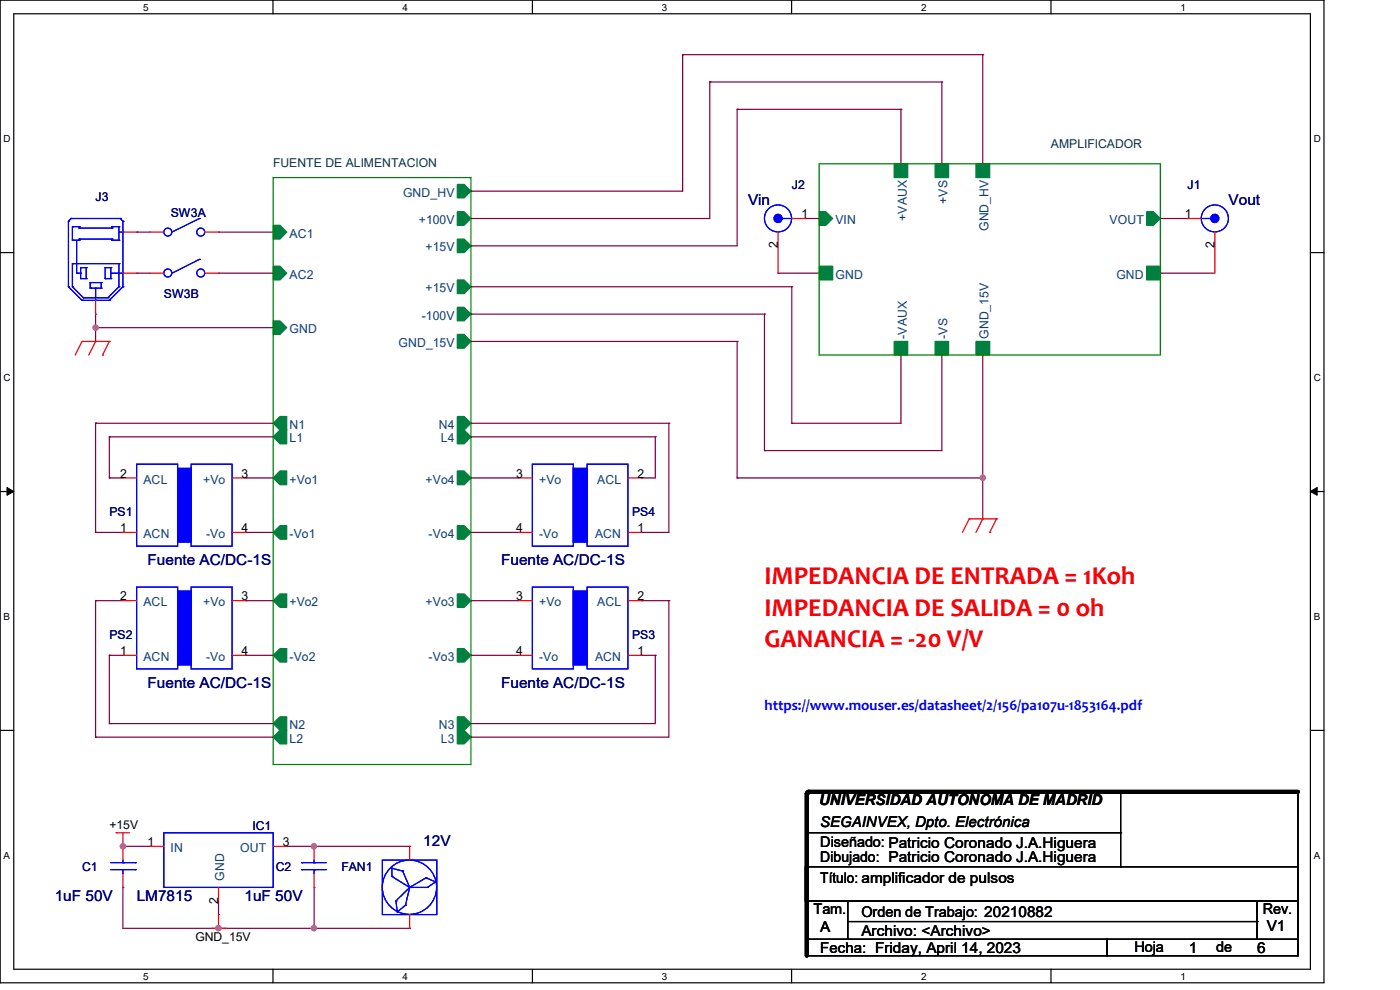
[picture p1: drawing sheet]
<svg xmlns="http://www.w3.org/2000/svg" width="297mm" height="210mm" viewBox="0 0 297 210" stroke-linecap="round" stroke-linejoin="round" font-family="sans-serif">
<path d="M0 0h280.9v208.5h-280.9zM2.9 2.9h275.1v202.7h-275.1z" fill="none" stroke="#000" stroke-width=".25"/>
<g fill="#fff">
<path d="M30.4 .3h1.1v2.4h-1.1z"/>
<path d="M30.4 205.9h1.1v2.3h-1.1z"/>
</g>
<path d="M57.9 0v2.9M57.9 205.6v2.9" fill="none" stroke="#000" stroke-width=".25"/>
<g fill="#fff">
<path d="M85.4 .3h1.1v2.4h-1.1z"/>
<path d="M85.4 205.9h1.1v2.3h-1.1z"/>
</g>
<path d="M112.9 0v2.9M112.9 205.6v2.9" fill="none" stroke="#000" stroke-width=".25"/>
<g fill="#fff">
<path d="M140.4 .3h1.2v2.4h-1.2z"/>
<path d="M140.4 205.9h1.2v2.3h-1.2z"/>
</g>
<path d="M167.9 0v2.9M167.9 205.6v2.9" fill="none" stroke="#000" stroke-width=".25"/>
<g fill="#fff">
<path d="M195.4 .3h1.2v2.4h-1.2z"/>
<path d="M195.4 205.9h1.2v2.3h-1.2z"/>
</g>
<path d="M223 0v2.9M223 205.6v2.9" fill="none" stroke="#000" stroke-width=".25"/>
<g fill="#fff">
<path d="M250.4 .3h1.2v2.4h-1.2z"/>
<path d="M250.4 205.9h1.2v2.3h-1.2z"/>
<path d="M.8 28.2h1.4v2.4h-1.4z"/>
<path d="M278.7 28.2h1.5v2.4h-1.5z"/>
<path d="M.8 78.9h1.4v2.3h-1.4z"/>
<path d="M278.7 78.9h1.5v2.3h-1.5z"/>
</g>
<path d="M0 53.6h2.9M278 53.6h2.9" fill="none" stroke="#000" stroke-width=".25"/>
<g fill="#fff">
<path d="M.8 129.6h1.3v2.3h-1.3z"/>
<path d="M278.7 129.6h1.4v2.3h-1.4z"/>
</g>
<path d="M0 104.3h2.9M278 104.3h2.9" fill="none" stroke="#000" stroke-width=".25"/>
<path d="M1.5 103.4l1.4 .9-1.4 .8zM278 104.3l1.4-.9v1.7z" fill="#000" stroke="#000" stroke-width=".21"/>
<g fill="#fff">
<path d="M.8 180.3h1.3v2.3h-1.3z"/>
<path d="M278.7 180.3h1.4v2.3h-1.4z"/>
</g>
<g fill="none" stroke="#000" stroke-width=".25">
<path d="M0 154.9h2.9M278 154.9h2.9M171.2 168h104.2v34.7h-104.2zM171.2 176.7h66.5M237.7 176.7h.1M237.7 168v15.9M170.9 183.9h104.5v7.2h-104.5zM171.2 191.1h8.6v8.2h-8.6zM171.2 199.3h63.7v3.4h-63.7zM179.8 191.1h86.9v8.2h-86.9zM179.8 195.5h86.9M234.9 199.3h40.5v3.4h-40.5z"/>
<path d="M237.7 183.9h.1M266.7 191.1h8.7v8.2h-8.7zM266.7 195.5h.1"/>
</g>
<g fill="none" stroke="#800040" stroke-width=".25">
<path d="M144.8 11.6h.1M144.8 11.6h63.7M144.8 11.6v29h-44.9M150.6 17.4h.1M150.6 17.4v29h-50.7M150.6 17.4h49.2M199.8 17.4h.1M199.8 17.4v17.4M208.5 11.6h.1M208.5 11.6v23.2M156.4 23.2h.1M156.4 23.2v29h-56.5"/>
<path d="M156.4 23.2h34.7M191.1 23.2h.1M191.1 23.2v11.6M29 58h.1M29 49.2h.1M29 58h2.9M29 49.2h2.9M46.4 58h.1M46.4 49.2h.1M46.4 58h11.6M46.4 49.2h11.6M99.9 46.4h.1"/>
<path d="M99.9 52.2h.1M99.9 40.6h.1M165.1 58h.1M165.1 58h8.7M170.9 46.4h.1M170.9 46.4h2.9M246.2 46.4h.1M246.2 58h.1M246.2 46.4h5.7M246.2 58h11.5M20.3 69.5h.1M20.3 66.6h.1"/>
<path d="M20.3 66.6v5.8M20.3 69.5h37.7M99.9 66.6h.1M99.9 60.8h.1M99.9 72.4h.1M99.9 66.6h62.3M99.9 60.8h68.1M99.9 72.4h56.5M156.4 72.4h.1M156.4 72.4v29M162.2 66.6h.1M162.2 66.6v29"/>
<path d="M168 60.8h.1M168 60.8v29M191.1 75.3h.1M191.1 75.3v14.5h-23.1M199.8 75.3h.1M199.8 75.3v20.3h-37.6M208.5 75.3h.1M208.5 75.3v34.8M20.3 89.8h.1M20.3 89.8h37.7M20.3 89.8v23.1M23.2 92.7h.1"/>
<path d="M23.2 92.7v8.7M23.2 92.7h34.8M99.9 89.8h.1M99.9 92.7h.1M99.9 89.8h42M99.9 92.7h39.1M139 92.7h.1M139 92.7v8.7h-2.9M141.9 89.8h.1M141.9 89.8v23.1h-5.8M162.2 95.6h.1M168 89.8h.1"/>
<path d="M20.3 112.9h.1M20.3 112.9h5.8M23.2 101.4h.1M23.2 101.4h2.9M52.2 101.4h.1M52.2 112.9h.1M52.2 112.9h5.8M52.2 101.4h5.8M99.9 101.4h.1M99.9 112.9h.1M99.9 112.9h10.2M99.9 101.4h10.2"/>
<path d="M136.1 112.9h.1M136.1 101.4h.1M156.4 101.4h.1M156.4 101.4h52.1M208.5 101.4h.1M20.3 127.4h.1M20.3 127.4v29M20.3 127.4h5.8M23.2 139h.1M23.2 139v14.5M23.2 139h2.9M52.2 127.4h.1"/>
<path d="M52.2 139h.1M52.2 127.4h5.8M52.2 139h5.8M99.9 127.4h.1M99.9 139h.1M99.9 127.4h10.2M99.9 139h10.2M136.1 139h.1M136.1 127.4h.1M136.1 127.4h5.8M136.1 139h2.9M139 139h.1"/>
<path d="M139 139v14.5h-39.1M141.9 127.4h.1M141.9 127.4v29h-42M20.3 156.4h.1M20.3 156.4h37.7M23.2 153.5h.1M23.2 153.5h34.8M99.9 153.5h.1M99.9 156.4h.1M26.1 179.5h.1M26.1 179.5h5.8M60.8 179.5h26.1"/>
<path d="M66.6 179.5h.1M86.9 179.5h.1M26.1 188.3h.1M26.1 188.3v8.6h60.8M46.4 196.9h.1M46.4 194h.1M46.4 191.1v2.9M66.6 188.3h.1M66.6 196.9h.1M66.6 188.3v8.6M86.9 196.9h.1"/>
</g>
<g fill="#f0f" stroke="#f0f" stroke-width=".25">
<circle cx="20.3" cy="69.5" r=".55"/>
<circle cx="208.5" cy="101.3" r=".55"/>
<circle cx="26.1" cy="179.5" r=".55"/>
<circle cx="66.6" cy="179.5" r=".55"/>
<circle cx="46.3" cy="196.9" r=".56"/>
<circle cx="66.6" cy="196.9" r=".55"/>
</g>
<g fill="none" stroke="#f00" stroke-width=".25">
<path d="M26.1 49.2h2.9M26.1 58h2.9M31.9 49.2h2.9M31.9 58h2.9M43.5 49.2h2.9M43.5 58h2.9M165.1 49.2v8.8M168 46.4h2.9M251.9 46.4h2.9M257.7 49.2v8.8M17.4 72.4h.1M17.4 72.4l-1.4 2.9"/>
<path d="M17.4 72.4h5.8M20.3 72.4h.1M20.3 72.4l-1.5 2.9M20.3 63.7v2.9M21.8 75.3h.1M23.2 72.4h.1M23.2 72.4l-1.4 2.9M26.1 112.9h2.9M26.1 101.4h2.9M49.2 112.9h3M49.2 101.4h3M110.1 112.9h2.8"/>
<path d="M110.1 101.4h2.8M133.2 112.9h2.9M133.2 101.4h2.9M205.6 110.1h.1M205.6 110.1l-1.4 2.8M205.6 110.1h5.8M208.5 110.1h.1M208.5 110.1l-1.4 2.8M210 112.9h.1M211.4 110.1h.1M211.4 110.1l-1.4 2.8M26.1 139h2.9"/>
<path d="M26.1 127.4h2.9M49.2 139h3M49.2 127.4h3M110.1 139h2.8M110.1 127.4h2.8M133.2 139h2.9M133.2 127.4h2.9M24.6 176.7h.1M24.6 176.7h2.9M26.1 179.5h.1M26.1 176.7v5.8M31.9 179.5h2.9"/>
<path d="M58 179.5h2.8M66.6 179.5v3M86.9 179.5v3M26.1 185.3v3M44.9 196.9h2.9M46.4 194h.1M46.4 188.3v2.8M46.4 194v2.9M47.8 196.9h.1M66.6 185.3v3M86.9 194v2.9"/>
</g>
<path d="M171.2 168.3v34.4M171.4 168h104" fill="none" stroke="#000" stroke-width=".85"/>
<g fill="#000">
<circle cx="171.2" cy="168.3" r=".42"/>
<circle cx="171.5" cy="168" r=".42"/>
</g>
<g fill="none" stroke="#00f" stroke-width=".25">
<path d="M14.5 46.9h.1M14.5 46.9v13.9M15.1 46.4h.1M15.1 46.4h10.4M15.1 46.4l-.6 .5M15.4 48.1h.1M15.4 51h.1M15.4 55.9h.1M15.4 48.1h1.4M15.4 48.1v2.9M15.4 55.9v4.9M15.4 51h1.4"/>
<path d="M15.4 55.9h9.8M16.3 58h.1M16.3 58h.8M16.3 51v7M16.8 48.4h.1M16.8 48.1h.1M16.8 51h.1M16.8 50.7h.1M16.8 48.4h6.9M16.8 48.1v.3M16.8 50.7v.3M16.8 50.7h6.9"/>
<path d="M17.1 59.1h.1M17.1 56.8h.1M17.1 58h.1M17.1 59.1h1.2M17.1 56.8h1.2M17.1 56.8v2.3M18.3 56.8h.1M18.3 59.1h.1M18.3 56.8v2.3M19.1 59.9h.1M19.1 59.9h2.4M19.1 59.9v1.2"/>
<path d="M21.5 59.9h.1M21.5 59.9v1.2M22.3 59.1h.1M22.3 56.8h.1M22.3 59.1h1.2M22.3 56.8v2.3M22.3 56.8h1.2M23.5 56.8h.1M23.5 59.1h.1M23.5 56.8v2.3M23.5 58h2.6M23.7 48.1h.1"/>
<path d="M23.7 48.4h.1M23.7 50.7h.1M23.7 51h.1M23.7 48.1h1.5M23.7 48.1v.3M23.7 50.7v.3M23.7 51h1.5M25.2 48.1h.1M25.2 51h.1M25.2 55.9h.1M25.2 48.1v2.9M25.2 55.9v4.9"/>
<path d="M25.2 49.2h.9M25.5 46.4h.1M25.5 46.4l.6 .5M26.1 58h.1M26.1 49.2h.1M26.1 46.9h.1M26.1 46.9v13.9M42.3 46.4h.1M42.3 55h.1M42.3 46.4l-5.8 2.8M42.3 55l-5.8 3M165.9 46.4h.1"/>
<path d="M165.9 46.4h2.1M254.8 46.4h2.1M256.9 46.4h.1M14.5 60.8h.1M14.5 60.8l2.9 2.9M15.4 60.8h.1M15.4 60.8l2.3 2.4M17.4 63.7h.1M17.4 63.7h5.8M17.7 63.2h.1M17.7 63.2h5.2M19.1 61.1h.1"/>
<path d="M19.1 61.1h2.4M20.3 61.1h.1M20.3 61.1v2.6M21.5 61.1h.1M22.9 63.2h.1M23.2 63.7h.1M25.2 60.8h.1M25.2 60.8l-2.3 2.4M26.1 60.8h.1M26.1 60.8l-2.9 2.9M29 98.5h8.7v17.4h-8.7zM40.6 98.5h8.6v17.4h-8.6z"/>
<path d="M112.9 98.5h8.7v17.4h-8.7zM124.5 98.5h8.7v17.4h-8.7zM29 124.5h8.7v17.4h-8.7zM40.6 124.5h8.6v17.4h-8.6zM112.9 124.5h8.7v17.4h-8.7zM124.5 124.5h8.7v17.4h-8.7zM34.8 176.7h23.2v11.6h-23.2zM23.5 184.5h5.2M23.5 183h5.2M26.1 183h.1M26.1 184.5h.1M26.1 182.5v.5"/>
<path d="M26.1 184.5v.8M28.7 184.5h.1M28.7 183h.1M64 184.5h.1M64 183h.1M64 184.5h5.2M64 183h5.2M66.6 183h.1M66.6 184.5h.1M66.6 182.5v.5M66.6 184.5v.8M81.1 182.5h11.6v11.5h-11.6z"/>
<path d="M83.1 184.2h.1M83.1 185.9h.1M83.1 184.2l2.3 .6M83.1 184.2v1.7M83.1 185.9l3.8 2.4M84 191.1h.1M84 191.1l.3 2.4M84.3 193.5h.1M85.4 184.8h.1M85.4 184.8l1.5 3.5M86 192h.1M86 192l-1.7 1.5"/>
<path d="M86.9 188.3h.1M86.9 188.3l-2.9 2.8M86.9 188.3l-.9 3.7M86.9 188.3h3.8M90.4 186.2h.1M90.4 186.2l-3.5 2.1M90.4 186.2l2 .9M90.7 188.3h.1M92.4 187.1h.1M92.4 187.1l-1.7 1.2"/>
<circle cx="35.6" cy="49.2" r=".85"/>
<circle cx="35.6" cy="57.9" r=".85"/>
<circle cx="42.6" cy="57.9" r=".85"/>
<circle cx="42.6" cy="49.2" r=".85"/>
<circle cx="165.1" cy="46.3" r="2.87"/>
<circle cx="257.7" cy="46.3" r="2.87"/>
<circle cx="86.9" cy="188.2" r="5.8"/>
</g>
<g fill="#00f" stroke="#00f" stroke-width=".25">
<path d="M37.7 125.4h2.9v15.7h-2.9z" fill-rule="evenodd"/>
<path d="M37.7 125.4h2.9v15.7h-2.9z" fill-rule="evenodd"/>
<path d="M121.6 99.4h2.9v15.6h-2.9z" fill-rule="evenodd"/>
<path d="M121.6 99.4h2.9v15.6h-2.9z" fill-rule="evenodd"/>
<path d="M37.7 99.4h2.9v15.6h-2.9z" fill-rule="evenodd"/>
<path d="M37.7 99.4h2.9v15.6h-2.9z" fill-rule="evenodd"/>
<path d="M121.6 125.4h2.9v15.7h-2.9z" fill-rule="evenodd"/>
<path d="M121.6 125.4h2.9v15.7h-2.9z" fill-rule="evenodd"/>
<circle cx="257.7" cy="46.3" r=".86"/>
<circle cx="165" cy="46.3" r=".86"/>
</g>
<g fill="#008040" stroke="#008040" stroke-width=".25">
<path d="M173.8 44.9h1.4l1.5 1.5-1.5 1.4h-1.4z" fill-rule="evenodd"/>
<path d="M207.1 34.8h2.9v2.9h-2.9z" fill-rule="evenodd"/>
<path d="M243.2 44.9h1.5l1.5 1.5-1.5 1.4h-1.5z" fill-rule="evenodd"/>
<path d="M243.2 56.5h3v2.9h-3z" fill-rule="evenodd"/>
<path d="M198.4 34.8h2.9v2.9h-2.9z" fill-rule="evenodd"/>
<path d="M189.7 34.8h2.9v2.9h-2.9z" fill-rule="evenodd"/>
<path d="M189.7 72.4h2.9v2.9h-2.9z" fill-rule="evenodd"/>
<path d="M198.4 72.4h2.9v2.9h-2.9z" fill-rule="evenodd"/>
<path d="M173.8 56.5h2.9v2.9h-2.9z" fill-rule="evenodd"/>
<path d="M207.1 72.4h2.9v2.9h-2.9z" fill-rule="evenodd"/>
<path d="M58 47.8h1.4l1.4 1.4-1.4 1.5h-1.4z" fill-rule="evenodd"/>
<path d="M58 68.1h1.4l1.4 1.4-1.4 1.5h-1.4z" fill-rule="evenodd"/>
<path d="M58 56.5h1.4l1.4 1.5-1.4 1.4h-1.4z" fill-rule="evenodd"/>
<path d="M97 44.9h1.5l1.4 1.5-1.4 1.4h-1.5z" fill-rule="evenodd"/>
<path d="M97 65.2h1.5l1.4 1.4-1.4 1.5h-1.5z" fill-rule="evenodd"/>
<path d="M97 39.1h1.5l1.4 1.5-1.4 1.4h-1.5z" fill-rule="evenodd"/>
<path d="M97 50.7h1.5l1.4 1.5-1.4 1.4h-1.5z" fill-rule="evenodd"/>
<path d="M97 59.4h1.5l1.4 1.4-1.4 1.5h-1.5z" fill-rule="evenodd"/>
<path d="M97 71h1.5l1.4 1.4-1.4 1.5h-1.5z" fill-rule="evenodd"/>
<path d="M58 92.7l1.4-1.5h1.4v2.9h-1.4z" fill-rule="evenodd"/>
<path d="M58 156.4l1.4-1.5h1.4v2.9h-1.4z" fill-rule="evenodd"/>
<path d="M97 154.9h1.5l1.4 1.5-1.4 1.4h-1.5z" fill-rule="evenodd"/>
<path d="M97 91.2h1.5l1.4 1.5-1.4 1.4h-1.5z" fill-rule="evenodd"/>
<path d="M58 89.8l1.4-1.5h1.4v2.9h-1.4z" fill-rule="evenodd"/>
<path d="M58 153.5l1.4-1.4h1.4v2.8h-1.4z" fill-rule="evenodd"/>
<path d="M97 152.1h1.5l1.4 1.4-1.4 1.4h-1.5z" fill-rule="evenodd"/>
<path d="M97 88.3h1.5l1.4 1.5-1.4 1.4h-1.5z" fill-rule="evenodd"/>
<path d="M59.4 99.9h1.4v2.9h-1.4l-1.4-1.4z" fill-rule="evenodd"/>
<path d="M58 127.4l1.4-1.4h1.4v2.9h-1.4z" fill-rule="evenodd"/>
<path d="M97 126h1.5l1.4 1.4-1.4 1.5h-1.5z" fill-rule="evenodd"/>
<path d="M97 99.9h1.5l1.4 1.5-1.4 1.4h-1.5z" fill-rule="evenodd"/>
<path d="M58 112.9l1.4-1.4h1.4v2.9h-1.4z" fill-rule="evenodd"/>
<path d="M58 139l1.4-1.4h1.4v2.9h-1.4z" fill-rule="evenodd"/>
<path d="M97 137.6h1.5l1.4 1.4-1.4 1.5h-1.5z" fill-rule="evenodd"/>
<path d="M97 111.5h1.5l1.4 1.4-1.4 1.5h-1.5z" fill-rule="evenodd"/>
</g>
<path d="M58 37.7h41.9v124.5h-41.9zM173.8 34.8h72.4v40.5h-72.4z" fill="none" stroke="#008000" stroke-width=".25"/>
<g font-size="5.5" fill="#f00">
<text x="162.2" y="124">IMPEDANCIA DE ENTRADA = 1Koh</text>
<text x="162.2" y="130.6">IMPEDANCIA DE SALIDA = 0 oh</text>
<text x="162.2" y="137.3">GANANCIA = -20 V/V</text>
</g>
<g font-size="3.2" fill="#000080">
<text x="158.7" y="43.4">Vin</text>
<text x="260.6" y="43.4">Vout</text>
<text x="31.3" y="119.8">Fuente AC/DC-1S</text>
<text x="106.3" y="119.8">Fuente AC/DC-1S</text>
<text x="31.3" y="145.9">Fuente AC/DC-1S</text>
<text x="106.3" y="145.9">Fuente AC/DC-1S</text>
<text x="89.8" y="179.5">12V</text>
<text x="11.6" y="191.1">1uF 50V</text>
<text x="29" y="191.1">LM7815</text>
<text x="51.9" y="191.1">1uF 50V</text>
</g>
<text font-size="3.2" fill="#00f" x="162.2" y="150.7">https://www.mouser.es/datasheet/2/156/pa107u-1853164.pdf</text>
<g font-size="3.2">
<text x="173.8" y="170.9">UNIVERSIDAD AUTÓNOMA DE MADRID</text>
<text x="174" y="175.4">SEGAINVEX, Dpto. Electrónica</text>
<text x="174" y="197.7">A</text>
<text x="268.7" y="197.4">V1</text>
<text x="174" y="202.1">Fecha: Friday, April 14, 2023</text>
<text x="182.8" y="198.6">Archivo: &lt;Archivo&gt;</text>
<text x="252.2" y="202.1">1</text>
<text x="266.7" y="202.1">6</text>
</g>
<g font-size="3.1">
<text x="174" y="179.7">Diseñado: Patricio Coronado J.A.Higuera</text>
<text x="174" y="182.9">Dibujado: Patricio Coronado J.A.Higuera</text>
<text x="174" y="187.3">Título: amplificador de pulsos</text>
<text x="172.6" y="193.9">Tam.</text>
<text x="182.8" y="194.5">Orden de Trabajo: 20210882</text>
<text x="267.9" y="193.9">Rev.</text>
<text x="240.7" y="202.1">Hoja</text>
<text x="258" y="202.1">de</text>
</g>
<g font-size="2.6" fill="#004040">
<text x="58" y="35.3">FUENTE DE ALIMENTACION</text>
<text x="223" y="31.3">AMPLIFICADOR</text>
</g>
<g font-size="2.6" fill="#004080">
<text x="85.5" y="41.7">GND_HV</text>
<text x="88.9" y="47.5">+100V</text>
<text x="177.2" y="47.5">VIN</text>
<text x="192.4" y="46.8" transform="rotate(-90 192.4 46.8)">+VAUX</text>
<text x="201" y="43.2" transform="rotate(-90 201 43.2)">+VS</text>
<text x="235.4" y="47.5">VOUT</text>
<text x="61.4" y="50.4">AC1</text>
<text x="90.3" y="53.3">+15V</text>
<text x="209.7" y="49" transform="rotate(-90 209.7 49)">GND_HV</text>
<text x="61.4" y="59.1">AC2</text>
<text x="177.2" y="59.1">GND</text>
<text x="236.9" y="59.1">GND</text>
<text x="90.3" y="62">+15V</text>
<text x="61.4" y="70.7">GND</text>
<text x="89.5" y="67.8">-100V</text>
<text x="192.4" y="71.8" transform="rotate(-90 192.4 71.8)">-VAUX</text>
<text x="201" y="71.8" transform="rotate(-90 201 71.8)">-VS</text>
<text x="209.7" y="71.8" transform="rotate(-90 209.7 71.8)">GND_15V</text>
<text x="84.5" y="73.6">GND_15V</text>
<text x="61.4" y="93.9">L1</text>
<text x="61.4" y="91">N1</text>
<text x="93.1" y="91">N4</text>
<text x="93.6" y="93.9">L4</text>
<text x="30.4" y="102.6">ACL</text>
<text x="43.1" y="102.6">+Vo</text>
<text x="61.4" y="102.6">+Vo1</text>
<text x="90.3" y="102.6">+Vo4</text>
<text x="114.4" y="102.6">+Vo</text>
<text x="126.7" y="102.6">ACL</text>
<text x="30.4" y="114.1">ACN</text>
<text x="43.7" y="114.1">-Vo</text>
<text x="61.4" y="114.1">-Vo1</text>
<text x="90.9" y="114.1">-Vo4</text>
<text x="114.4" y="114.1">-Vo</text>
<text x="126.2" y="114.1">ACN</text>
<text x="30.4" y="128.6">ACL</text>
<text x="43.1" y="128.6">+Vo</text>
<text x="61.4" y="128.6">+Vo2</text>
<text x="90.3" y="128.6">+Vo3</text>
<text x="114.4" y="128.6">+Vo</text>
<text x="126.7" y="128.6">ACL</text>
<text x="30.4" y="140.2">ACN</text>
<text x="43.7" y="140.2">-Vo</text>
<text x="61.4" y="140.2">-Vo2</text>
<text x="90.9" y="140.2">-Vo3</text>
<text x="114.4" y="140.2">-Vo</text>
<text x="126.2" y="140.2">ACN</text>
<text x="61.4" y="154.7">N2</text>
<text x="93.1" y="154.7">N3</text>
<text x="61.4" y="157.6">L2</text>
<text x="93.6" y="157.6">L3</text>
<text x="36.2" y="180.7">IN</text>
<text x="51" y="180.7">OUT</text>
<text x="47.6" y="186.8" transform="rotate(-90 47.6 186.8)">GND</text>
</g>
<g font-size="2.6" fill="#000080">
<text x="168" y="40">J2</text>
<text x="251.9" y="40">J1</text>
<text x="20.3" y="42.6">J3</text>
<text x="36.2" y="46.1">SW3A</text>
<text x="34.8" y="63.2">SW3B</text>
<text x="23.2" y="109.5">PS1</text>
<text x="134.1" y="109.5">PS4</text>
<text x="23.2" y="135.6">PS2</text>
<text x="134.1" y="135.6">PS3</text>
<text x="53.6" y="176.1">IC1</text>
<text x="17.4" y="184.8">C1</text>
<text x="58.5" y="184.8">C2</text>
<text x="72.4" y="184.8">FAN1</text>
</g>
<g font-size="2.6">
<text x="170" y="46.3">1</text>
<text x="251.4" y="46.3">1</text>
<text x="165" y="52.7" transform="rotate(-90 165 52.7)">2</text>
<text x="257.7" y="52.7" transform="rotate(-90 257.7 52.7)">2</text>
<text x="25.5" y="101.3">2</text>
<text x="51.3" y="101.3">3</text>
<text x="109.5" y="101.3">3</text>
<text x="135.3" y="101.3">2</text>
<text x="25.5" y="112.9">1</text>
<text x="51.3" y="112.9">4</text>
<text x="109.5" y="112.9">4</text>
<text x="135.3" y="112.9">1</text>
<text x="25.5" y="127.4">2</text>
<text x="51.3" y="127.4">3</text>
<text x="109.5" y="127.4">3</text>
<text x="135.3" y="127.4">2</text>
<text x="25.5" y="139">1</text>
<text x="51.3" y="139">4</text>
<text x="109.5" y="139">4</text>
<text x="135.3" y="139">1</text>
<text x="23.2" y="175.8">+15V</text>
<text x="31.3" y="179.5">1</text>
<text x="60" y="179.5">3</text>
<text x="46.3" y="191.7" transform="rotate(-90 46.3 191.7)">2</text>
<text x="41.4" y="199.6">GND_15V</text>
</g>
<g font-size="2.1">
<text x="30.4" y="2.2">5</text>
<text x="85.4" y="2.2">4</text>
<text x="140.4" y="2.2">3</text>
<text x="195.4" y="2.2">2</text>
<text x="250.4" y="2.2">1</text>
<text x=".8" y="30.1">D</text>
<text x="278.7" y="30.1">D</text>
<text x=".8" y="80.8">C</text>
<text x="278.7" y="80.8">C</text>
<text x=".8" y="131.5">B</text>
<text x="278.7" y="131.5">B</text>
<text x=".8" y="182.2">A</text>
<text x="278.7" y="182.2">A</text>
<text x="30.4" y="207.8">5</text>
<text x="85.4" y="207.8">4</text>
<text x="140.4" y="207.8">3</text>
<text x="195.4" y="207.8">2</text>
<text x="250.4" y="207.8">1</text>
</g>
</svg>
